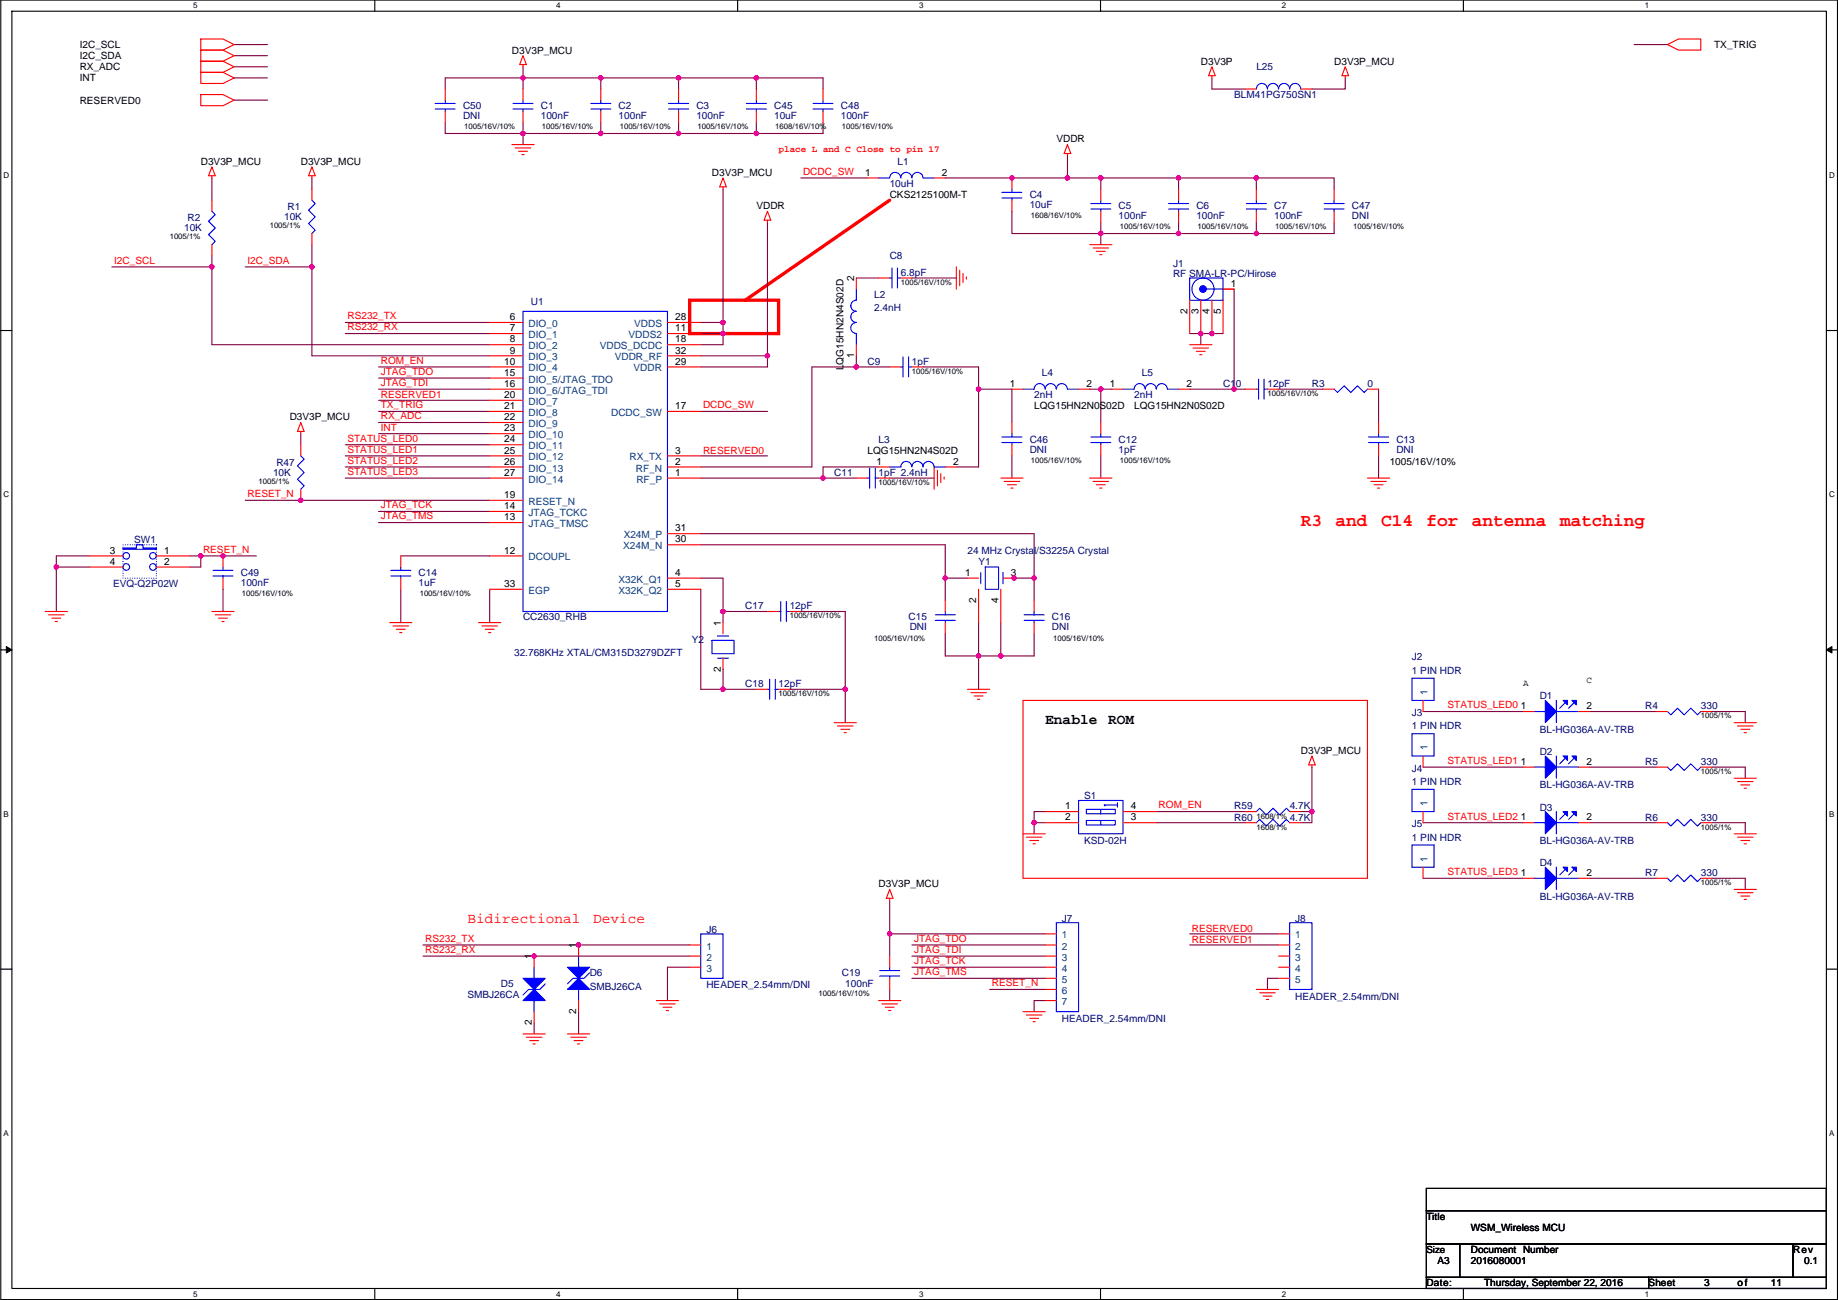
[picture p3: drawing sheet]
<svg xmlns="http://www.w3.org/2000/svg" width="420mm" height="297mm" viewBox="0 0 420 297" stroke-linecap="round" stroke-linejoin="round" font-family="sans-serif">
<path d="M.2 0h419.8v296.9h-419.8zM2.7 2.6h414.8v291.8h-414.8z" fill="none" stroke="#000" stroke-width=".25"/>
<g fill="#fff">
<path d="M44.2 .3h1v2h-1z"/>
<path d="M44.2 294.7h1v2h-1z"/>
</g>
<path d="M85.7 0v2.6M85.7 294.4v2.5" fill="none" stroke="#000" stroke-width=".25"/>
<g fill="#fff">
<path d="M127.1 .3h1v2h-1z"/>
<path d="M127.1 294.7h1v2h-1z"/>
</g>
<path d="M168.6 0v2.6M168.6 294.4v2.5" fill="none" stroke="#000" stroke-width=".25"/>
<g fill="#fff">
<path d="M210.1 .3h1v2h-1z"/>
<path d="M210.1 294.7h1v2h-1z"/>
</g>
<path d="M251.6 0v2.6M251.6 294.4v2.5" fill="none" stroke="#000" stroke-width=".25"/>
<g fill="#fff">
<path d="M293 .3h1v2h-1z"/>
<path d="M293 294.7h1v2h-1z"/>
</g>
<path d="M334.5 0v2.6M334.5 294.4v2.5" fill="none" stroke="#000" stroke-width=".25"/>
<g fill="#fff">
<path d="M376 .3h1v2h-1z"/>
<path d="M376 294.7h1v2h-1z"/>
<path d="M.8 39h1.3v2.1h-1.3z"/>
<path d="M418.1 39h1.3v2.1h-1.3z"/>
<path d="M.8 112h1.3v2h-1.3z"/>
<path d="M418.1 112h1.3v2h-1.3z"/>
</g>
<path d="M.2 75.5h2.5M417.5 75.5h2.5" fill="none" stroke="#000" stroke-width=".25"/>
<g fill="#fff">
<path d="M.8 185h1.2v2h-1.2z"/>
<path d="M418.1 185h1.2v2h-1.2z"/>
</g>
<path d="M.2 148.5h2.5M417.5 148.5h2.5" fill="none" stroke="#000" stroke-width=".25"/>
<path d="M1.4 147.7l1.3 .8-1.3 .7zM417.5 148.5l1.3-.8v1.5z" fill="#000" stroke="#000" stroke-width=".23"/>
<g fill="#fff">
<path d="M.8 257.9h1.2v2h-1.2z"/>
<path d="M418.1 257.9h1.2v2h-1.2z"/>
</g>
<path d="M.2 221.4h2.5M417.5 221.4h2.5M326.1 271.5h91.4v5.1h-91.4zM326.1 276.6h91.4v7.6h-91.4zM326.1 291.9h50.8v2.5h-50.8zM326.1 284.2h7.6v7.7h-7.6zM333.7 284.2h76.2v7.7h-76.2zM376.9 291.9h40.6v2.5h-40.6zM409.9 284.2h7.6v7.7h-7.6z" fill="none" stroke="#000" stroke-width=".25"/>
<path d="M203.4 45.7l-33 22.9M157.7 68.6h20.3v7.6h-20.3z" fill="none" stroke="#f00" stroke-width=".76"/>
<g fill="none" stroke="#f00" stroke-width=".25">
<path d="M45.9 11.5h5.1l2.5 1.2-2.5 1.3h-5.1zM45.9 8.9h5.1l2.5 1.3-2.5 1.3h-5.1zM45.9 14h5.1l2.5 1.3-2.5 1.2h-5.1zM45.9 16.5h5.1l2.5 1.3-2.5 1.3h-5.1zM119.6 12.7l.7 2.1h-1.5zM119.6 14.8v.5M277 17.3v.5M277 15.3l.8 2h-1.5zM307.5 17.3v.5M307.5 15.3l.8 2h-1.5zM381.2 10.2l2.5-1.3h5.1v2.6h-5.1zM45.9 21.6h5.1l2.5 1.3-2.5 1.3h-5.1z"/>
<path d="M48.4 38.1l.8 2.1h-1.5zM71.3 38.1l.8 2.1h-1.6zM101.8 25.4v2.6M101.8 20.3v2.6M117 33h5.1M117.8 33.8h3.5M118.5 34.6h2.1M119.3 35.3h.5M119.6 25.4v2.6M119.6 20.3v2.6M137.3 25.4v2.6M137.3 20.3v2.6"/>
<path d="M155.1 25.4v2.6M155.1 20.3v2.6M172.9 25.4v2.6M172.9 20.3v2.6M188.1 25.4v2.6M188.1 20.3v2.6M244 35.1v.5M244 33l.8 2.1h-1.5zM284.7 20.3h2.5M297.4 20.3h2.5M48.4 55.9v2.5M48.4 45.7v2.6"/>
<path d="M48.4 40.2v.5M71.3 53.4v2.5M71.3 43.2v2.5M71.3 40.2v.5M165.3 40.7l.7 2h-1.5zM165.3 42.7v.5M175.4 48.3l.8 2h-1.5zM175.4 50.3v.5M198.3 40.7h2.5M213.5 40.7h2.6M231.3 45.7v2.6M231.3 40.7v2.5"/>
<path d="M249.1 55.9h5.1M249.9 56.7h3.5M250.6 57.4h2.1M251.4 58.2h.5M251.6 48.3v2.5M251.6 43.2v2.5M269.4 48.3v2.5M269.4 43.2v2.5M287.2 48.3v2.5M287.2 43.2v2.5M305 48.3v2.5M305 43.2v2.5"/>
<path d="M111.9 73.7h7.7M111.9 76.2h7.7M111.9 78.8h7.7M152.6 76.2h7.6M152.6 78.8h7.6M152.6 73.7h7.6M195.8 78.8v2.5M195.8 63.5v2.6M200.8 63.5h2.6M205.9 63.5h2.6M218.6 61v5.1M219.4 61.7v3.6"/>
<path d="M220.1 62.5v2M220.9 63.3v.5M272 78.8h5M272 68.6v7.6M272.7 79.5h3.6M274.5 68.6v7.6M277 68.6v7.6M279.6 66.1h2.5M279.6 68.6v7.6M68.8 96.5l.7 2.1h-1.5zM68.8 98.6v.5M111.9 81.3h7.7"/>
<path d="M111.9 83.8h7.7M111.9 86.4h7.7M111.9 88.9h7.7M111.9 91.5h7.7M111.9 94h7.7M111.9 96.5h7.7M111.9 99.1h7.7M152.6 94h7.6M152.6 83.8h7.6M152.6 81.3h7.6M203.4 83.8h2.5M208.5 83.8h2.5"/>
<path d="M231.3 96.5v2.6M231.3 88.9h2.6M246.6 88.9h2.5M251.6 96.5v2.6M254.2 88.9h2.5M269.4 88.9h2.6M273.5 80.3h2M274.2 81h.6M284.7 88.9h2.5M289.7 88.9h2.6M302.4 88.9h2.6M312.6 88.9h2.5"/>
<path d="M315.1 96.5v2.6M68.8 111.8v2.5M68.8 101.6v2.6M111.9 119.4h7.7M111.9 116.9h7.7M111.9 114.3h7.7M111.9 101.6h7.7M111.9 104.2h7.7M111.9 106.7h7.7M111.9 109.2h7.7M152.6 109.2h7.6M152.6 106.7h7.6"/>
<path d="M152.6 104.2h7.6M195.8 109.2h2.5M200.8 109.2h2.6M200.8 106.7h2.6M213.5 106.7v5.1M214.3 107.5v3.5M215.1 108.2v2.1M215.8 109v.5M216.1 106.7h2.5M228.8 109.2h5.1M229.5 110h3.6M230.3 110.8h2"/>
<path d="M231.1 111.5h.5M231.3 101.6v2.6M249.1 109.2h5.1M249.9 110h3.5M250.6 110.8h2.1M251.4 111.5h.5M251.6 101.6v2.6M312.6 109.2h5.1M313.4 110h3.5M314.1 110.8h2.1M314.9 111.5h.5M315.1 101.6v2.6"/>
<path d="M10.3 139.7h5.1M20.5 127h7.6M20.5 129.6h7.6M35.7 127h7.7M35.7 129.6h7.7M48.4 139.7h5.1M51 132.1v2.5M51 127v2.6M91.6 132.1v2.5M91.6 127v2.6M111.9 127h7.7M111.9 134.6h7.7"/>
<path d="M152.6 134.6h7.6M152.6 132.1h7.6M152.6 124.5h7.6M152.6 121.9h7.6M175.4 139.7h2.6M180.5 139.7h2.6M216.1 137.2v2.5M221.2 132.1h2.5M223.7 134.6v7.7M228.8 134.6v7.7M229.3 132.1h2.5M236.4 137.2v2.5"/>
<path d="M11.1 140.5h3.6M11.9 141.2h2M12.6 142h.5M49.2 140.5h3.6M50 141.2h2M50.7 142h.5M89.1 142.3h5.1M89.8 143h3.6M90.6 143.8h2M91.4 144.5h.5M109.4 142.3h5.1M110.2 143h3.5"/>
<path d="M110.9 143.8h2.1M111.7 144.5h.5M165.3 142.3v2.5M165.3 150.4v2.5M172.9 157.5h2.5M178 157.5h2.5M216.1 142.3v2.5M221.2 157.5h5M221.9 158.3h3.6M222.7 159h2M223.4 159.8h.6M236.4 142.3v2.5"/>
<path d="M190.7 165.1h5.1M191.4 165.9h3.6M192.2 166.6h2M193 167.4h.5M233.9 160h78.7v40.7h-78.7zM299.9 174.8v.5M299.9 172.7l.8 2.1h-1.6zM325.3 160v2.6M325.3 172.7v2.6M348.2 175.3h2.5M348.2 162.6h2.5M360.9 175.3h2.5"/>
<path d="M360.9 162.6h2.5M378.6 175.3h2.6M378.6 162.6h2.6M388.8 175.3h2.5M388.8 162.6h2.5M396.4 165.1h5.1M396.4 177.8h5.1M397.2 165.9h3.5M397.2 178.6h3.5M397.9 166.6h2.1M397.9 179.3h2.1M398.7 167.4h.5"/>
<path d="M233.9 190.5h5M234.6 191.3h3.6M235.4 192h2M236.1 192.8h.6M238.9 185.4h7.7M238.9 188h7.7M256.7 185.4h7.6M256.7 188h7.6M284.7 188h2.5M284.7 185.4h2.5M294.8 188h2.6M294.8 185.4h2.6"/>
<path d="M325.3 185.4v2.6M325.3 198.1v2.6M348.2 188h2.5M360.9 188h2.5M378.6 188h2.6M388.8 188h2.5M396.4 190.5h5.1M397.2 191.3h3.5M397.9 192h2.1M398.7 180.1h.5M398.7 192.8h.5M122.1 218.5v2.5"/>
<path d="M132.3 215.9v2.6M157.7 215.9h2.5M157.7 218.5h2.5M203.4 218.5v2.5M203.4 205.3v.5M203.4 203.2l.7 2.1h-1.5zM238.9 213.4h2.6M238.9 215.9h2.6M238.9 218.5h2.6M292.3 213.4h2.5M292.3 215.9h2.5M292.3 218.5h2.5"/>
<path d="M348.2 200.7h2.5M360.9 200.7h2.5M378.6 200.7h2.6M388.8 200.7h2.5M396.4 203.2h5.1M397.2 204h3.5M397.9 204.7h2.1M398.7 205.5h.5M119.6 236.2h5M120.3 237h3.6M121.1 237.8h2M121.8 238.5h.6"/>
<path d="M122.1 231.2v2.5M129.7 236.2h5.1M130.5 237h3.5M131.2 237.8h2.1M132 238.5h.5M132.3 228.6v2.6M150 228.6h5.1M150.8 229.4h3.6M151.6 230.1h2M152.3 230.9h.5M157.7 221h2.5M200.8 228.6h5.1"/>
<path d="M201.6 229.4h3.6M202.4 230.1h2M203.1 230.9h.5M203.4 223.5v2.6M233.9 231.2h5M234.6 231.9h3.6M235.4 232.7h2M236.1 233.4h.6M238.9 221h2.6M238.9 223.5h2.6M238.9 226.1h2.6M238.9 228.6h2.6"/>
<path d="M287.2 226.1h5.1M288 226.8h3.5M288.7 227.6h2.1M289.5 228.4h.5M292.3 221h2.5M292.3 223.5h2.5"/>
</g>
<g fill="none" stroke="#800040" stroke-width=".25">
<path d="M53.5 10.2h7.6M53.5 12.7h7.6M53.5 15.3h7.6M53.5 17.8h7.6M119.6 17.8h-17.8v2.5M119.6 17.8v2.5M119.6 15.3v2.5M119.6 17.8h17.7M137.3 17.8h17.8M137.3 17.8v2.5M155.1 17.8v2.5M155.1 17.8h17.8"/>
<path d="M172.9 17.8h15.2v2.5M172.9 17.8v2.5M277 17.8v2.5h7.7M307.5 17.8v2.5h-7.6M373.6 10.2h7.6M53.5 22.9h7.6M101.8 28v2.5h17.8M119.6 30.5h17.7M119.6 28v2.5M119.6 30.5v2.5M137.3 30.5h17.8M137.3 28v2.5"/>
<path d="M155.1 30.5h17.8M155.1 28v2.5M172.9 28v2.5M188.1 28v2.5h-15.2M244 35.6v5.1M48.4 58.4v2.6M48.4 40.7v5M71.3 40.7v2.5M71.3 55.9v5.1M165.3 43.2v30.5M175.4 50.8v30.5M183.1 40.7h15.2"/>
<path d="M216.1 40.7h27.9M231.3 48.3v5.1h20.3M244 40.7h7.6M251.6 53.4v2.5M251.6 50.8v2.6M251.6 40.7v2.5M251.6 53.4h17.8M251.6 40.7h17.8M269.4 40.7h17.8M269.4 50.8v2.6M269.4 40.7v2.5M287.2 40.7h17.8v2.5"/>
<path d="M287.2 50.8v2.6h-17.8M287.2 40.7v2.5M305 50.8v2.6h-17.8M25.6 61h22.8M48.4 61v17.8h63.5M56.1 61h15.2M71.3 61v20.3h40.6M78.9 73.7h33M78.9 76.2h33M160.2 73.7h5.1M160.2 76.2h5.1M165.3 73.7v2.5"/>
<path d="M165.3 76.2v2.6h-5.1M195.8 63.5h5M208.5 63.5h10.1M272 76.2h2.5M274.5 76.2h5.1M274.5 76.2v2.6M279.6 66.1h2.5v22.8M68.8 99.1v2.5M86.5 83.8h25.4M86.5 94h25.4M86.5 96.5h25.4M86.5 99.1h25.4"/>
<path d="M86.5 86.4h25.4M86.5 88.9h25.4M86.5 91.5h25.4M160.2 81.3h15.2M160.2 94h15.2M175.4 81.3v2.5h-15.2M195.8 83.8h7.6M195.8 83.8h-10.2v22.9h-25.4M195.8 81.3v2.5M211 83.8h12.7v5.1M223.7 88.9h7.6v7.6M223.7 88.9v17.8h-5.1"/>
<path d="M249.1 88.9h2.5M251.6 88.9v7.6M251.6 88.9h2.6M272 88.9h10.1M282.1 88.9h2.6M292.3 88.9h10.1M315.1 88.9v7.6M56.1 114.3h55.8M78.9 101.6h33M78.9 104.2h33M78.9 106.7h33M78.9 109.2h33"/>
<path d="M86.5 116.9h25.4M86.5 119.4h25.4M160.2 104.2h15.2M160.2 109.2h27.9M200.8 106.7h-12.7v2.5h7.7M203.4 109.2h10.1M231.3 104.2v5M251.6 104.2v5M315.1 104.2v5M12.9 129.6v10.1M20.5 127h-7.6v2.6h7.6M43.4 127h2.5"/>
<path d="M51 134.6v5.1M58.6 127h-12.7v2.6h-2.5M91.6 134.6v7.7M91.6 127h20.3M111.9 134.6v7.7M160.2 124.5h55.9v7.6M160.2 121.9h76.2v10.2M160.2 132.1h5.1v7.6M160.2 134.6v22.9h5.1M165.3 139.7h10.1M165.3 139.7v2.6M183.1 139.7h10.1v17.8"/>
<path d="M221.2 132.1h-5.1v5.1M231.3 132.1h5.1M236.4 132.1v5.1M165.3 152.9v4.6M165.3 157.5h7.6M180.5 157.5h12.7M193.2 157.5v7.6M216.1 144.8v5.1h7.6M223.7 149.9v7.6M223.7 149.9h5.1M223.7 142.3v7.6M228.8 142.3v7.6"/>
<path d="M236.4 144.8v5.1h-7.6M299.9 175.3v10.1M325.3 162.6h22.9M325.3 175.3h22.9M363.4 162.6h15.2M363.4 175.3h15.2M391.3 162.6h7.7v2.5M391.3 175.3h7.7v2.5M238.9 185.4h-2.5v2.6M238.9 188h-2.5v2.5M264.3 185.4h20.4M264.3 188h20.4"/>
<path d="M297.4 185.4h2.5M299.9 185.4v2.6h-2.5M325.3 188h22.9M363.4 188h15.2M391.3 188h7.7v2.5M96.7 215.9h61M157.7 218.5h-61M203.4 213.4h35.5M203.4 205.8v7.6M203.4 213.4v5.1M208.5 215.9h30.4M208.5 218.5h30.4"/>
<path d="M272 213.4h20.3M272 215.9h20.3M325.3 200.7h22.9M363.4 200.7h15.2M391.3 200.7h7.7v2.5M122.1 233.7v2.5M132.3 231.2v5M157.7 221h-5.1v7.6M203.4 226.1v2.5M208.5 223.5h30.4M208.5 221h30.4M226.2 226.1h12.7"/>
<path d="M238.9 228.6h-2.5v2.6M292.3 223.5h-2.6v2.6"/>
</g>
<g fill="#f0f" stroke="#f0f" stroke-width=".25">
<circle cx="165.3" cy="73.7" r=".5"/>
<circle cx="165.3" cy="76.2" r=".5"/>
<circle cx="175.4" cy="81.3" r=".5"/>
<circle cx="188.1" cy="109.2" r=".5"/>
<circle cx="251.6" cy="88.9" r=".5"/>
<circle cx="165.3" cy="139.7" r=".5"/>
<circle cx="165.3" cy="157.5" r=".5"/>
<circle cx="193.2" cy="157.5" r=".5"/>
<circle cx="203.4" cy="213.4" r=".5"/>
<circle cx="223.7" cy="88.9" r=".5"/>
<circle cx="195.7" cy="83.8" r=".5"/>
<circle cx="137.3" cy="17.8" r=".5"/>
<circle cx="137.3" cy="30.5" r=".5"/>
<circle cx="132.2" cy="215.9" r=".5"/>
<circle cx="122.1" cy="218.4" r=".5"/>
<circle cx="12.9" cy="129.5" r=".5"/>
<circle cx="45.9" cy="127" r=".5"/>
<circle cx="68.7" cy="114.3" r=".5"/>
<circle cx="282.1" cy="88.9" r=".5"/>
<circle cx="274.5" cy="76.2" r=".5"/>
<circle cx="277" cy="76.2" r=".5"/>
<circle cx="71.3" cy="61" r=".5"/>
<circle cx="172.9" cy="17.8" r=".5"/>
<circle cx="155.1" cy="17.8" r=".5"/>
<circle cx="172.9" cy="30.5" r=".5"/>
<circle cx="155.1" cy="30.5" r=".5"/>
<circle cx="223.7" cy="149.9" r=".5"/>
<circle cx="236.4" cy="132.1" r=".5"/>
<circle cx="216.1" cy="132.1" r=".5"/>
<circle cx="48.4" cy="61" r=".5"/>
<circle cx="119.5" cy="17.8" r=".5"/>
<circle cx="119.5" cy="30.5" r=".5"/>
<circle cx="269.4" cy="53.3" r=".5"/>
<circle cx="251.6" cy="53.3" r=".5"/>
<circle cx="269.4" cy="40.6" r=".5"/>
<circle cx="251.6" cy="40.6" r=".5"/>
<circle cx="231.3" cy="40.6" r=".5"/>
<circle cx="287.2" cy="40.6" r=".5"/>
<circle cx="287.2" cy="53.3" r=".5"/>
<circle cx="244" cy="40.6" r=".5"/>
<circle cx="51" cy="127" r=".5"/>
<circle cx="231.8" cy="132.1" r=".5"/>
<circle cx="228.8" cy="149.9" r=".5"/>
<circle cx="236.4" cy="188" r=".5"/>
<circle cx="299.9" cy="185.4" r=".5"/>
</g>
<g fill="none" stroke="#00f" stroke-width=".25">
<path d="M99.5 23.6h4.6M99.5 24.9h4.6M101.8 24.9v.5M101.8 22.9v.7M117.3 23.6h4.5M117.3 24.9h4.5M119.6 24.9v.5M119.6 22.9v.7M135.1 23.6h4.5M135.1 24.9h4.5M137.3 24.9v.5M137.3 22.9v.7"/>
<path d="M152.8 23.6h4.6M152.8 24.9h4.6M155.1 24.9v.5M155.1 22.9v.7M170.6 23.6h4.6M170.6 24.9h4.6M172.9 24.9v.5M172.9 22.9v.7M185.9 23.6h4.5M185.9 24.9h4.5M188.1 24.9v.5M188.1 22.9v.7"/>
<path d="M287.2 20.3a1.26 1.26 0 0 1 1.3-1.2 1.26 1.26 0 0 1 1.2 1.2 1.27 1.27 0 0 1 1.3-1.2 1.27 1.27 0 0 1 1.3 1.2 1.27 1.27 0 0 1 1.2-1.2 1.27 1.27 0 0 1 1.3 1.2M294.8 20.3a1.26 1.26 0 0 1 1.3-1.2 1.26 1.26 0 0 1 1.2 1.2M48.4 48.3l.8 .7-1.5 1.6 1.5 1.5-1.5 1.5 1.5 1.5-.8 .8M71.3 45.7l.8 .8-1.6 1.5 1.6 1.6-1.6 1.5 1.6 1.5-.8 .8M208.4 40.6a1.27 1.27 0 0 0-1.2-1.2 1.27 1.27 0 0 0-1.3 1.2 1.26 1.26 0 0 0-1.3-1.2 1.26 1.26 0 0 0-1.2 1.3h-2.6M208.5 40.6a1.26 1.26 0 0 1 1.2-1.2 1.26 1.26 0 0 1 1.3 1.2l2.5 .1M229 44h4.6M229 45.2h4.6M231.3 45.2v.5M231.3 43.2v.8M249.4 46.5h4.5M249.4 47.8h4.5"/>
<path d="M251.6 47.8v.5M251.6 45.7v.8M267.1 46.5h4.6M267.1 47.8h4.6M269.4 47.8v.5M269.4 45.7v.8M284.9 46.5h4.6M284.9 47.8h4.6M287.2 47.8v.5M287.2 45.7v.8M302.7 46.5h4.6M302.7 47.8h4.6"/>
<path d="M305 47.8v.5M305 45.7v.8M119.6 71.1h33v68.6h-33zM195.7 71.1a1.27 1.27 0 0 0-1.2 1.3 1.27 1.27 0 0 0 1.2 1.3 1.26 1.26 0 0 0-1.2 1.2 1.26 1.26 0 0 0 1.2 1.3M195.8 66.1l-.1 2.5a1.26 1.26 0 0 0-1.2 1.3 1.26 1.26 0 0 0 1.2 1.2M195.8 76.2v2.6M203.4 63.5h.5M203.9 61.2v4.6M205.2 61.2v4.6M205.2 63.5h.7M272 63.5h7.6v5.1h-7.6zM275.8 66.1h3.8"/>
<path d="M205.9 83.8h.5M206.4 81.6v4.5M207.7 81.6v4.5M207.7 83.8h.8M229 99.8h4.6M231.3 99.1v.7M233.9 88.9h2.5a1.26 1.26 0 0 1 1.2-1.3 1.26 1.26 0 0 1 1.3 1.3 1.27 1.27 0 0 1 1.3-1.2 1.27 1.27 0 0 1 1.3 1.2 1.27 1.27 0 0 1 1.2-1.2 1.27 1.27 0 0 1 1.3 1.2h2.6M249.4 99.8h4.5M251.6 99.1v.7M256.7 88.9h2.6a1.26 1.26 0 0 1 1.2-1.3 1.26 1.26 0 0 1 1.3 1.3 1.27 1.27 0 0 1 1.2-1.2 1.27 1.27 0 0 1 1.3 1.2 1.27 1.27 0 0 1 1.3-1.2 1.27 1.27 0 0 1 1.3 1.2h2.5M287.2 88.9h.5M287.7 86.6v4.6"/>
<path d="M289 86.6v4.6M289 88.9h.7M305 88.9l.7 .8 1.6-1.5 1.5 1.5 1.5-1.5 1.5 1.5 .8-.8M312.9 99.8h4.5M315.1 99.1v.7M68.8 104.2l.7 .7-1.5 1.5 1.5 1.6-1.5 1.5 1.5 1.5-.7 .8M198.3 109.2h.5M198.8 107v4.5M200.1 107v4.5M200.1 109.2h.7M208.4 106.7a1.26 1.26 0 0 0-1.2-1.3 1.26 1.26 0 0 0-1.3 1.3h-2.5M208.5 106.7a1.26 1.26 0 0 1 1.2-1.3 1.26 1.26 0 0 1 1.3 1.3 1.27 1.27 0 0 1 1.2-1.3 1.27 1.27 0 0 1 1.3 1.3"/>
<path d="M213.5 106.7h2.6M229 101.1h4.6M231.3 101.1v.5M249.4 101.1h4.5M251.6 101.1v.5M312.9 101.1h4.5M315.1 101.1v.5M28.1 125.2h3.1v-.7h1.5v.7h3v.3h-7.6zM48.7 130.3h4.6M48.7 131.6h4.6M51 131.6v.5M51 129.6v.7"/>
<path d="M89.3 130.3h4.6M89.3 131.6h4.6M91.6 131.6v.5M91.6 129.6v.7M178 139.7h.5M178.5 137.4v4.6M179.8 137.4v4.6M179.8 139.7h.7M216.1 139.7v.8M224.2 130.8v2.6M225.2 129.6h3.1v5h-3.1zM229.3 130.8v2.6"/>
<path d="M236.4 139.7v.8M162.7 146.3h5.1v3.1h-5.1zM164 145.3h2.5M164 150.4h2.5M175.4 157.5h.5M175.9 155.2v4.6M177.2 155.2v4.6M177.2 157.5h.8M213.8 140.5h4.6M213.8 141.8h4.6M216.1 141.8v.5M234.1 140.5h4.6"/>
<path d="M234.1 141.8h4.6M236.4 141.8v.5M322.8 155h5v5h-5zM322.8 167.7h5v5h-5zM350.7 175.3h2.5M350.7 162.6h2.5M355.8 172.7v5.1M355.8 175.3h5.1M355.8 160v5.1M355.8 162.6h5.1M357.8 173.2l-1.3 1.3M357.8 160.5l-1.3 1.3"/>
<path d="M359.8 173.2l-1.2 1.3M359.8 160.5l-1.2 1.3M381.2 175.3l.7 .7 1.6-1.5 1.5 1.5 1.5-1.5 1.5 1.5 .8-.7M381.2 162.6l.7 .7 1.6-1.5 1.5 1.5 1.5-1.5 1.5 1.5 .8-.7M246.6 182.9h10.1v7.6h-10.1zM248.3 184.9h6.6v1h-6.6zM248.3 187.5h6.6v1h-6.6zM251.6 184.9v1M251.6 187.5v1M255.4 183.4v1M255.4 183.9h-3l.3 .3M287.2 188l.8-.8 1.5 1.5 1.5-1.5 1.5 1.5 1.6-1.5 .7 .8"/>
<path d="M287.2 185.4l.8-.7 1.5 1.5 1.5-1.5 1.5 1.5 1.6-1.5 .7 .7M322.8 180.4h5v5h-5zM322.8 193.1h5v5h-5zM350.7 188h2.5M355.8 185.4v5.1M355.8 188h5.1M355.8 198.1v5.1M357.8 185.9l-1.3 1.3M357.8 198.6l-1.3 1.3M359.8 185.9l-1.2 1.3M359.8 198.6l-1.2 1.3M381.2 188l.7 .7 1.6-1.5 1.5 1.5 1.5-1.5 1.5 1.5 .8-.7"/>
<path d="M132.3 218.5v2.5M160.2 213.4h5.1v10.1h-5.1zM241.5 210.8h5.1v20.4h-5.1zM294.8 210.8h5.1v15.3h-5.1zM350.7 200.7h2.5M355.8 200.7h5.1M381.2 200.7l.7 .7 1.6-1.5 1.5 1.5 1.5-1.5 1.5 1.5 .8-.7M122.1 221v2.5M122.1 226.1v5.1M124.6 224.8l-1.2 1.3h-2.6l-1.2 1.3M132.3 223.5v5.1M134.8 222.3l-1.3 1.2h-2.5l-1.3 1.3"/>
<path d="M201.1 221.8h4.6M201.1 223h4.6M203.4 223v.5M203.4 221v.8"/>
<circle cx="275" cy="66" r="2.53"/>
<circle cx="28.9" cy="127" r=".76"/>
<circle cx="28.9" cy="129.5" r=".76"/>
<circle cx="35" cy="127" r=".76"/>
<circle cx="35" cy="129.5" r=".76"/>
</g>
<path d="M28.1 124.5h7.6v7.6h-7.6z" fill="none" stroke="#00f" stroke-width=".25" stroke-dasharray="0 .5"/>
<g fill="#00f" stroke="#00f" stroke-width=".25">
<path d="M129.7 221h5.1l-2.5 2.5z" fill-rule="evenodd"/>
<path d="M132.3 223.5l2.5 2.6h-5.1z" fill-rule="evenodd"/>
<path d="M119.6 223.5h5l-2.5 2.6z" fill-rule="evenodd"/>
<path d="M122.1 226.1l2.5 2.5h-5z" fill-rule="evenodd"/>
<path d="M353.2 172.7l2.6 2.6-2.6 2.5z" fill-rule="evenodd"/>
<path d="M357.3 172.7h1v1.1z" fill-rule="evenodd"/>
<path d="M359.3 172.7h1.1v1.1z" fill-rule="evenodd"/>
<path d="M353.2 185.4l2.6 2.6-2.6 2.5z" fill-rule="evenodd"/>
<path d="M357.3 185.4h1v1.1z" fill-rule="evenodd"/>
<path d="M359.3 185.4h1.1v1.1z" fill-rule="evenodd"/>
<path d="M353.2 198.1l2.6 2.6-2.6 2.5z" fill-rule="evenodd"/>
<path d="M357.3 198.1h1v1.1z" fill-rule="evenodd"/>
<path d="M359.3 198.1h1.1v1.1z" fill-rule="evenodd"/>
<path d="M353.2 160l2.6 2.6-2.6 2.5z" fill-rule="evenodd"/>
<path d="M357.3 160h1v1.1z" fill-rule="evenodd"/>
<path d="M359.3 160h1.1v1.1z" fill-rule="evenodd"/>
<circle cx="275" cy="66" r=".76"/>
</g>
<g font-size="4.1" fill="#f00">
<text x="297.4" y="120.3">R3</text>
<text x="305.3" y="120.3">and</text>
<text x="315.7" y="120.3">C14</text>
<text x="326.1" y="120.3">for</text>
<text x="336.5" y="120.3">antenna</text>
<text x="356.6" y="120.3">matching</text>
</g>
<g font-size="3.3">
<text x="238.9" y="165.3">Enable</text>
<text x="253.3" y="165.3">ROM</text>
</g>
<g font-size="3.3" fill="#f00">
<text x="106.9" y="210.9">Bidirectional</text>
<text x="135.6" y="210.9">Device</text>
</g>
<g font-size="2.3">
<text x="18.2" y="11">I2C_SCL</text>
<text x="391.8" y="11">TX_TRIG</text>
<text x="18.2" y="13.5">I2C_SDA</text>
<text x="18.2" y="16">RX_ADC</text>
<text x="117" y="12.2">D3V3P_MCU</text>
<text x="274.5" y="14.8">D3V3P</text>
<text x="305" y="14.8">D3V3P_MCU</text>
<text x="18.2" y="18.6">INT</text>
<text x="18.2" y="23.7">RESERVED0</text>
<text x="241.5" y="32.6">VDDR</text>
<text x="45.9" y="37.6">D3V3P_MCU</text>
<text x="68.8" y="37.6">D3V3P_MCU</text>
<text x="162.7" y="40.2">D3V3P_MCU</text>
<text x="197.8" y="40.1">1</text>
<text x="215.3" y="40.1">2</text>
<text x="172.9" y="47.8">VDDR</text>
<text x="203.4" y="45.3">CKS2125100M-T</text>
<text x="195.2" y="64.3" transform="rotate(-90 195.2 64.3)">2</text>
<text x="281.4" y="65.5">1</text>
<text x="271.4" y="71.7" transform="rotate(-90 271.4 71.7)">2</text>
<text x="274" y="71.7" transform="rotate(-90 274 71.7)">3</text>
<text x="276.5" y="71.7" transform="rotate(-90 276.5 71.7)">4</text>
<text x="279" y="71.7" transform="rotate(-90 279 71.7)">5</text>
<text x="116.5" y="73.2">6</text>
<text x="116.5" y="75.7">7</text>
<text x="154.4" y="75.7">11</text>
<text x="154.4" y="73.2">28</text>
<text x="115.2" y="83.3">10</text>
<text x="116.5" y="78.2">8</text>
<text x="116.5" y="80.8">9</text>
<text x="154.4" y="80.8">32</text>
<text x="154.4" y="83.3">29</text>
<text x="154.4" y="78.2">18</text>
<text x="195.2" y="81.8" transform="rotate(-90 195.2 81.8)">1</text>
<text x="115.2" y="85.9">15</text>
<text x="115.2" y="88.4">16</text>
<text x="192.8" y="84.6" transform="rotate(-90 192.8 84.6)">LQG15HN2N4S02D</text>
<text x="230.8" y="88.4">1</text>
<text x="248.3" y="88.4">2</text>
<text x="253.7" y="88.4">1</text>
<text x="271.2" y="88.4">2</text>
<text x="115.2" y="90.9">20</text>
<text x="115.2" y="93.5">21</text>
<text x="154.4" y="93.5">17</text>
<text x="236.4" y="93.5">LQG15HN2N0S02D</text>
<text x="259.3" y="93.5">LQG15HN2N0S02D</text>
<text x="66.2" y="96.1">D3V3P_MCU</text>
<text x="115.2" y="96">22</text>
<text x="115.2" y="98.6">23</text>
<text x="115.2" y="101.1">24</text>
<text x="115.2" y="103.6">25</text>
<text x="115.2" y="106.2">26</text>
<text x="154.4" y="106.2">2</text>
<text x="154.4" y="103.6">3</text>
<text x="198.3" y="103.7">LQG15HN2N4S02D</text>
<text x="200.3" y="106.2">1</text>
<text x="217.9" y="106.2">2</text>
<text x="317.7" y="106.2">1005/16V/10%</text>
<text x="115.2" y="113.8">19</text>
<text x="115.2" y="108.7">27</text>
<text x="154.4" y="108.7">1</text>
<text x="115.2" y="118.9">13</text>
<text x="115.2" y="116.3">14</text>
<text x="154.4" y="121.4">31</text>
<text x="154.4" y="124">30</text>
<text x="25.1" y="126.5">3</text>
<text x="25.1" y="129">4</text>
<text x="37.5" y="126.5">1</text>
<text x="37.5" y="129">2</text>
<text x="115.2" y="126.5">12</text>
<text x="154.4" y="131.6">4</text>
<text x="220.7" y="131.6">1</text>
<text x="231.1" y="131.6">3</text>
<text x="115.2" y="134.1">33</text>
<text x="154.4" y="134.1">5</text>
<text x="223.2" y="137.7" transform="rotate(-90 223.2 137.7)">2</text>
<text x="228.2" y="137.7" transform="rotate(-90 228.2 137.7)">4</text>
<text x="164.8" y="143" transform="rotate(-90 164.8 143)">1</text>
<text x="164.8" y="153.5" transform="rotate(-90 164.8 153.5)">2</text>
<text x="347.7" y="162.1">1</text>
<text x="362.6" y="162.1">2</text>
<text x="297.4" y="172.3">D3V3P_MCU</text>
<text x="347.7" y="174.8">1</text>
<text x="362.6" y="174.8">2</text>
<text x="243.5" y="184.9">1</text>
<text x="258.5" y="184.9">4</text>
<text x="243.5" y="187.5">2</text>
<text x="258.5" y="187.5">3</text>
<text x="347.7" y="187.5">1</text>
<text x="362.6" y="187.5">2</text>
<text x="200.8" y="202.7">D3V3P_MCU</text>
<text x="347.7" y="200.2">1</text>
<text x="362.6" y="200.2">2</text>
<text x="121.6" y="219.2" transform="rotate(-90 121.6 219.2)">1</text>
<text x="131.7" y="216.7" transform="rotate(-90 131.7 216.7)">1</text>
<text x="131.7" y="231.7" transform="rotate(-90 131.7 231.7)">2</text>
<text x="121.6" y="234.2" transform="rotate(-90 121.6 234.2)">2</text>
<text x="326.1" y="278.7">Title</text>
<text x="336.2" y="281.2">WSM_Wireless MCU</text>
<text x="336.2" y="286.3">Document Number</text>
<text x="409.9" y="286.3">Rev</text>
<text x="326.1" y="293.9">Date:</text>
<text x="328.6" y="288.8">A3</text>
<text x="336.2" y="288.8">2016080001</text>
<text x="339.3" y="293.9">Thursday, September 22, 2016</text>
<text x="376.9" y="293.9">Sheet</text>
<text x="389.6" y="293.9">3</text>
<text x="397.2" y="293.9">of</text>
<text x="404.8" y="293.9">11</text>
<text x="412.4" y="288.8">0.1</text>
</g>
<g font-size="2.3" fill="#000080">
<text x="287.2" y="16">L25</text>
<text x="282.1" y="22.4">BLM41PG750SN1</text>
<text x="105.8" y="24.9">C50</text>
<text x="105.8" y="27.2">DNI</text>
<text x="123.6" y="24.9">C1</text>
<text x="123.6" y="27.2">100nF</text>
<text x="141.4" y="24.9">C2</text>
<text x="141.4" y="27.2">100nF</text>
<text x="159.2" y="24.9">C3</text>
<text x="159.2" y="27.2">100nF</text>
<text x="177" y="24.9">C45</text>
<text x="177" y="27.2">10uF</text>
<text x="192.2" y="24.9">C48</text>
<text x="192.2" y="27.2">100nF</text>
<text x="205.2" y="37.6">L1</text>
<text x="203.4" y="42.7">10uH</text>
<text x="235.4" y="45.3">C4</text>
<text x="235.4" y="47.5">10uF</text>
<text x="255.7" y="47.8">C5</text>
<text x="273.5" y="47.8">C6</text>
<text x="291.3" y="47.8">C7</text>
<text x="309" y="47.8">C47</text>
<text x="42.1" y="52.9">10K</text>
<text x="42.9" y="50.6">R2</text>
<text x="64.9" y="50.3">10K</text>
<text x="65.7" y="48">R1</text>
<text x="255.7" y="50.1">100nF</text>
<text x="273.5" y="50.1">100nF</text>
<text x="291.3" y="50.1">100nF</text>
<text x="309" y="50.1">DNI</text>
<text x="203.4" y="59.2">C8</text>
<text x="205.9" y="63">6.8pF</text>
<text x="268.1" y="61">J1</text>
<text x="268.1" y="63.3">RF SMA-LR-PC/Hirose</text>
<text x="121.3" y="69.6">U1</text>
<text x="199.8" y="68.1">L2</text>
<text x="199.8" y="71.2">2.4nH</text>
<text x="198.3" y="83.4">C9</text>
<text x="208.5" y="83.4">1pF</text>
<text x="238.2" y="85.9">L4</text>
<text x="261" y="85.9">L5</text>
<text x="279.6" y="88.4">C10</text>
<text x="289.7" y="88.4">12pF</text>
<text x="299.9" y="88.4">R3</text>
<text x="312.6" y="88.4">0</text>
<text x="236.4" y="91">2nH</text>
<text x="259.3" y="91">2nH</text>
<text x="200.8" y="101.1">L3</text>
<text x="235.4" y="101.1">C46</text>
<text x="255.7" y="101.1">C12</text>
<text x="319.2" y="101.1">C13</text>
<text x="63.2" y="106.5">R47</text>
<text x="235.4" y="103.4">DNI</text>
<text x="255.7" y="103.4">1pF</text>
<text x="319.2" y="103.4">DNI</text>
<text x="62.4" y="108.8">10K</text>
<text x="190.7" y="108.8">C11</text>
<text x="200.8" y="108.8">1pF 2.4nH</text>
<text x="30.7" y="124">SW1</text>
<text x="55" y="131.6">C49</text>
<text x="95.7" y="131.6">C14</text>
<text x="221.2" y="126.5">24 MHz Crystal/S3225A Crystal</text>
<text x="223.7" y="129.1">Y1</text>
<text x="25.8" y="134.2">EVQ-Q2P02W</text>
<text x="55" y="133.9">100nF</text>
<text x="95.7" y="133.9">1uF</text>
<text x="119.6" y="141.8">CC2630_RHB</text>
<text x="170.4" y="139.2">C17</text>
<text x="180.5" y="139.2">12pF</text>
<text x="207.7" y="141.8">C15</text>
<text x="240.5" y="141.8">C16</text>
<text x="117.5" y="149.9">32.768KHz XTAL/CM315D3279DZFT</text>
<text x="158.2" y="146.9">Y2</text>
<text x="208" y="144.1">DNI</text>
<text x="240.5" y="144.1">DNI</text>
<text x="322.8" y="150.9">J2</text>
<text x="322.8" y="154">1 PIN HDR</text>
<text x="170.4" y="157">C18</text>
<text x="178" y="157">12pF</text>
<text x="352" y="159.8">D1</text>
<text x="322.8" y="163.6">J3</text>
<text x="322.8" y="166.7">1 PIN HDR</text>
<text x="352" y="167.4">BL-HG036A-AV-TRB</text>
<text x="376.1" y="162.1">R4</text>
<text x="388.8" y="162.1">330</text>
<text x="352" y="172.5">D2</text>
<text x="322.8" y="176.3">J4</text>
<text x="322.8" y="179.4">1 PIN HDR</text>
<text x="376.1" y="174.8">R5</text>
<text x="388.8" y="174.8">330</text>
<text x="247.8" y="182.7">S1</text>
<text x="282.1" y="185">R59</text>
<text x="294.8" y="185">4.7K</text>
<text x="352" y="180.1">BL-HG036A-AV-TRB</text>
<text x="352" y="185.2">D3</text>
<text x="282.1" y="187.5">R60</text>
<text x="294.8" y="187.5">4.7K</text>
<text x="322.8" y="189">J5</text>
<text x="376.1" y="187.5">R6</text>
<text x="388.8" y="187.5">330</text>
<text x="247.8" y="192.8">KSD-02H</text>
<text x="322.8" y="192.1">1 PIN HDR</text>
<text x="352" y="192.8">BL-HG036A-AV-TRB</text>
<text x="352" y="197.9">D4</text>
<text x="376.1" y="200.2">R7</text>
<text x="388.8" y="200.2">330</text>
<text x="352" y="205.5">BL-HG036A-AV-TRB</text>
<text x="161.5" y="213.1">J6</text>
<text x="242.7" y="210.6">J7</text>
<text x="296.1" y="210.6">J8</text>
<text x="114.5" y="225.6">D5</text>
<text x="134.8" y="223.1">D6</text>
<text x="134.8" y="226.1">SMBJ26CA</text>
<text x="161.5" y="225.8">HEADER_2.54mm/DNI</text>
<text x="192.5" y="223.1">C19</text>
<text x="193.2" y="225.6">100nF</text>
<text x="106.9" y="228.1">SMBJ26CA</text>
<text x="242.7" y="233.5">HEADER_2.54mm/DNI</text>
<text x="296.1" y="228.4">HEADER_2.54mm/DNI</text>
</g>
<g font-size="2.3" fill="#f00">
<text x="183.6" y="39.9">DCDC_SW</text>
<text x="26.1" y="60.3">I2C_SCL</text>
<text x="56.6" y="60.3">I2C_SDA</text>
<text x="79.4" y="75.5">RS232_RX</text>
<text x="79.4" y="73">RS232_TX</text>
<text x="87" y="83.1">ROM_EN</text>
<text x="87" y="85.7">JTAG_TDO</text>
<text x="87" y="88.2">JTAG_TDI</text>
<text x="87" y="93.3">TX_TRIG</text>
<text x="87" y="95.8">RX_ADC</text>
<text x="87" y="91">RESERVED1</text>
<text x="160.7" y="93.3">DCDC_SW</text>
<text x="79.4" y="100.9">STATUS_LED0</text>
<text x="87" y="98.6">INT</text>
<text x="79.4" y="103.4">STATUS_LED1</text>
<text x="79.4" y="106">STATUS_LED2</text>
<text x="160.7" y="103.7">RESERVED0</text>
<text x="56.6" y="113.6">RESET_N</text>
<text x="79.4" y="108.5">STATUS_LED3</text>
<text x="87" y="118.7">JTAG_TMS</text>
<text x="87" y="116.1">JTAG_TCK</text>
<text x="46.4" y="126.3">RESET_N</text>
<text x="330.9" y="161.9">STATUS_LED0</text>
<text x="330.9" y="174.6">STATUS_LED1</text>
<text x="264.8" y="184.7">ROM_EN</text>
<text x="330.9" y="187.3">STATUS_LED2</text>
<text x="330.9" y="200">STATUS_LED3</text>
<text x="97.2" y="215.2">RS232_TX</text>
<text x="209" y="215.2">JTAG_TDO</text>
<text x="272.5" y="212.9">RESERVED0</text>
<text x="272.5" y="215.4">RESERVED1</text>
<text x="97.2" y="217.7">RS232_RX</text>
<text x="209" y="220.3">JTAG_TCK</text>
<text x="209" y="217.7">JTAG_TDI</text>
<text x="209" y="222.8">JTAG_TMS</text>
<text x="226.7" y="225.4">RESET_N</text>
</g>
<g font-size="2.3" fill="#004080">
<text x="120.8" y="74.7">DIO_0</text>
<text x="120.8" y="77.3">DIO_1</text>
<text x="143.7" y="77.3">VDDS2</text>
<text x="145" y="74.7">VDDS</text>
<text x="120.8" y="79.8">DIO_2</text>
<text x="120.8" y="82.3">DIO_3</text>
<text x="137.1" y="79.8">VDDS_DCDC</text>
<text x="140.5" y="82.3">VDDR_RF</text>
<text x="120.8" y="84.9">DIO_4</text>
<text x="120.8" y="87.4">DIO_5/JTAG_TDO</text>
<text x="120.8" y="90">DIO_6/JTAG_TDI</text>
<text x="144.8" y="84.9">VDDR</text>
<text x="120.8" y="92.5">DIO_7</text>
<text x="120.8" y="95">DIO_8</text>
<text x="139.7" y="95">DCDC_SW</text>
<text x="120.8" y="97.6">DIO_9</text>
<text x="120.8" y="100.1">DIO_10</text>
<text x="120.8" y="102.7">DIO_11</text>
<text x="120.8" y="105.2">DIO_12</text>
<text x="120.8" y="107.7">DIO_13</text>
<text x="143.9" y="105.2">RX_TX</text>
<text x="145.3" y="107.7">RF_N</text>
<text x="120.8" y="110.3">DIO_14</text>
<text x="145.5" y="110.3">RF_P</text>
<text x="120.8" y="117.9">JTAG_TCKC</text>
<text x="120.8" y="115.4">RESET_N</text>
<text x="120.8" y="120.4">JTAG_TMSC</text>
<text x="142.4" y="125.5">X24M_N</text>
<text x="142.6" y="123">X24M_P</text>
<text x="120.8" y="128.1">DCOUPL</text>
<text x="120.8" y="135.7">EGP</text>
<text x="141.4" y="135.7">X32K_Q2</text>
<text x="141.4" y="133.1">X32K_Q1</text>
<text x="326.4" y="158.8" transform="rotate(-90 326.4 158.8)">1</text>
<text x="326.4" y="171.5" transform="rotate(-90 326.4 171.5)">1</text>
<text x="326.4" y="184.2" transform="rotate(-90 326.4 184.2)">1</text>
<text x="326.4" y="196.9" transform="rotate(-90 326.4 196.9)">1</text>
<text x="242.7" y="214.4">1</text>
<text x="296.1" y="214.4">1</text>
<text x="161.5" y="217">1</text>
<text x="161.5" y="219.5">2</text>
<text x="242.7" y="217">2</text>
<text x="242.7" y="219.5">3</text>
<text x="296.1" y="217">2</text>
<text x="296.1" y="219.5">3</text>
<text x="161.5" y="222">3</text>
<text x="242.7" y="222">4</text>
<text x="242.7" y="224.6">5</text>
<text x="242.7" y="227.1">6</text>
<text x="296.1" y="222">4</text>
<text x="296.1" y="224.6">5</text>
<text x="242.7" y="229.7">7</text>
</g>
<text font-size="2.2" x="326.1" y="286.2">Size</text>
<text font-size="2.1" fill="#f00" x="178" y="34.8">place L and C Close to pin 17</text>
<g font-size="2.1">
<text x="348.2" y="156.7">A</text>
<text x="362.6" y="156.1">C</text>
</g>
<g font-size="1.8">
<text x="44.2" y="1.9">5</text>
<text x="127.1" y="1.9">4</text>
<text x="210.1" y="1.9">3</text>
<text x="293" y="1.9">2</text>
<text x="376" y="1.9">1</text>
<text x="106.1" y="29.5">1005/16V/10%</text>
<text x="123.9" y="29.5">1005/16V/10%</text>
<text x="141.7" y="29.5">1005/16V/10%</text>
<text x="159.4" y="29.5">1005/16V/10%</text>
<text x="177.2" y="29.5">1608/16V/10%</text>
<text x="192.5" y="29.5">1005/16V/10%</text>
<text x=".8" y="40.7">D</text>
<text x="418.1" y="40.7">D</text>
<text x="61.6" y="52.2">1005/1%</text>
<text x="235.6" y="49.9">1608/16V/10%</text>
<text x="256" y="52.4">1005/16V/10%</text>
<text x="273.7" y="52.4">1005/16V/10%</text>
<text x="291.5" y="52.4">1005/16V/10%</text>
<text x="309.3" y="52.4">1005/16V/10%</text>
<text x="38.8" y="54.7">1005/1%</text>
<text x="205.9" y="65.1">1005/16V/10%</text>
<text x="208.5" y="85.4">1005/16V/10%</text>
<text x="289.7" y="90.5">1005/16V/10%</text>
<text x="235.6" y="105.7">1005/16V/10%</text>
<text x="256" y="105.7">1005/16V/10%</text>
<text x=".8" y="113.6">C</text>
<text x="59.1" y="110.6">1005/1%</text>
<text x="200.8" y="110.8">1005/16V/10%</text>
<text x="418.1" y="113.6">C</text>
<text x="55.3" y="136.2">1005/16V/10%</text>
<text x="95.9" y="136.2">1005/16V/10%</text>
<text x="180.5" y="141.3">1005/16V/10%</text>
<text x="199.8" y="146.4">1005/16V/10%</text>
<text x="240.7" y="146.4">1005/16V/10%</text>
<text x="178" y="159.1">1005/16V/10%</text>
<text x="388.8" y="164.2">1005/1%</text>
<text x="388.8" y="176.9">1005/1%</text>
<text x=".8" y="186.6">B</text>
<text x="287.2" y="189.6">1608/1%</text>
<text x="287.2" y="187">1608/1%</text>
<text x="388.8" y="189.6">1005/1%</text>
<text x="418.1" y="186.6">B</text>
<text x="388.8" y="202.3">1005/1%</text>
<text x="187.1" y="227.7">1005/16V/10%</text>
<text x=".8" y="259.5">A</text>
<text x="418.1" y="259.5">A</text>
<text x="44.2" y="296.3">5</text>
<text x="127.1" y="296.3">4</text>
<text x="210.1" y="296.3">3</text>
<text x="293" y="296.3">2</text>
<text x="376" y="296.3">1</text>
</g>
</svg>
